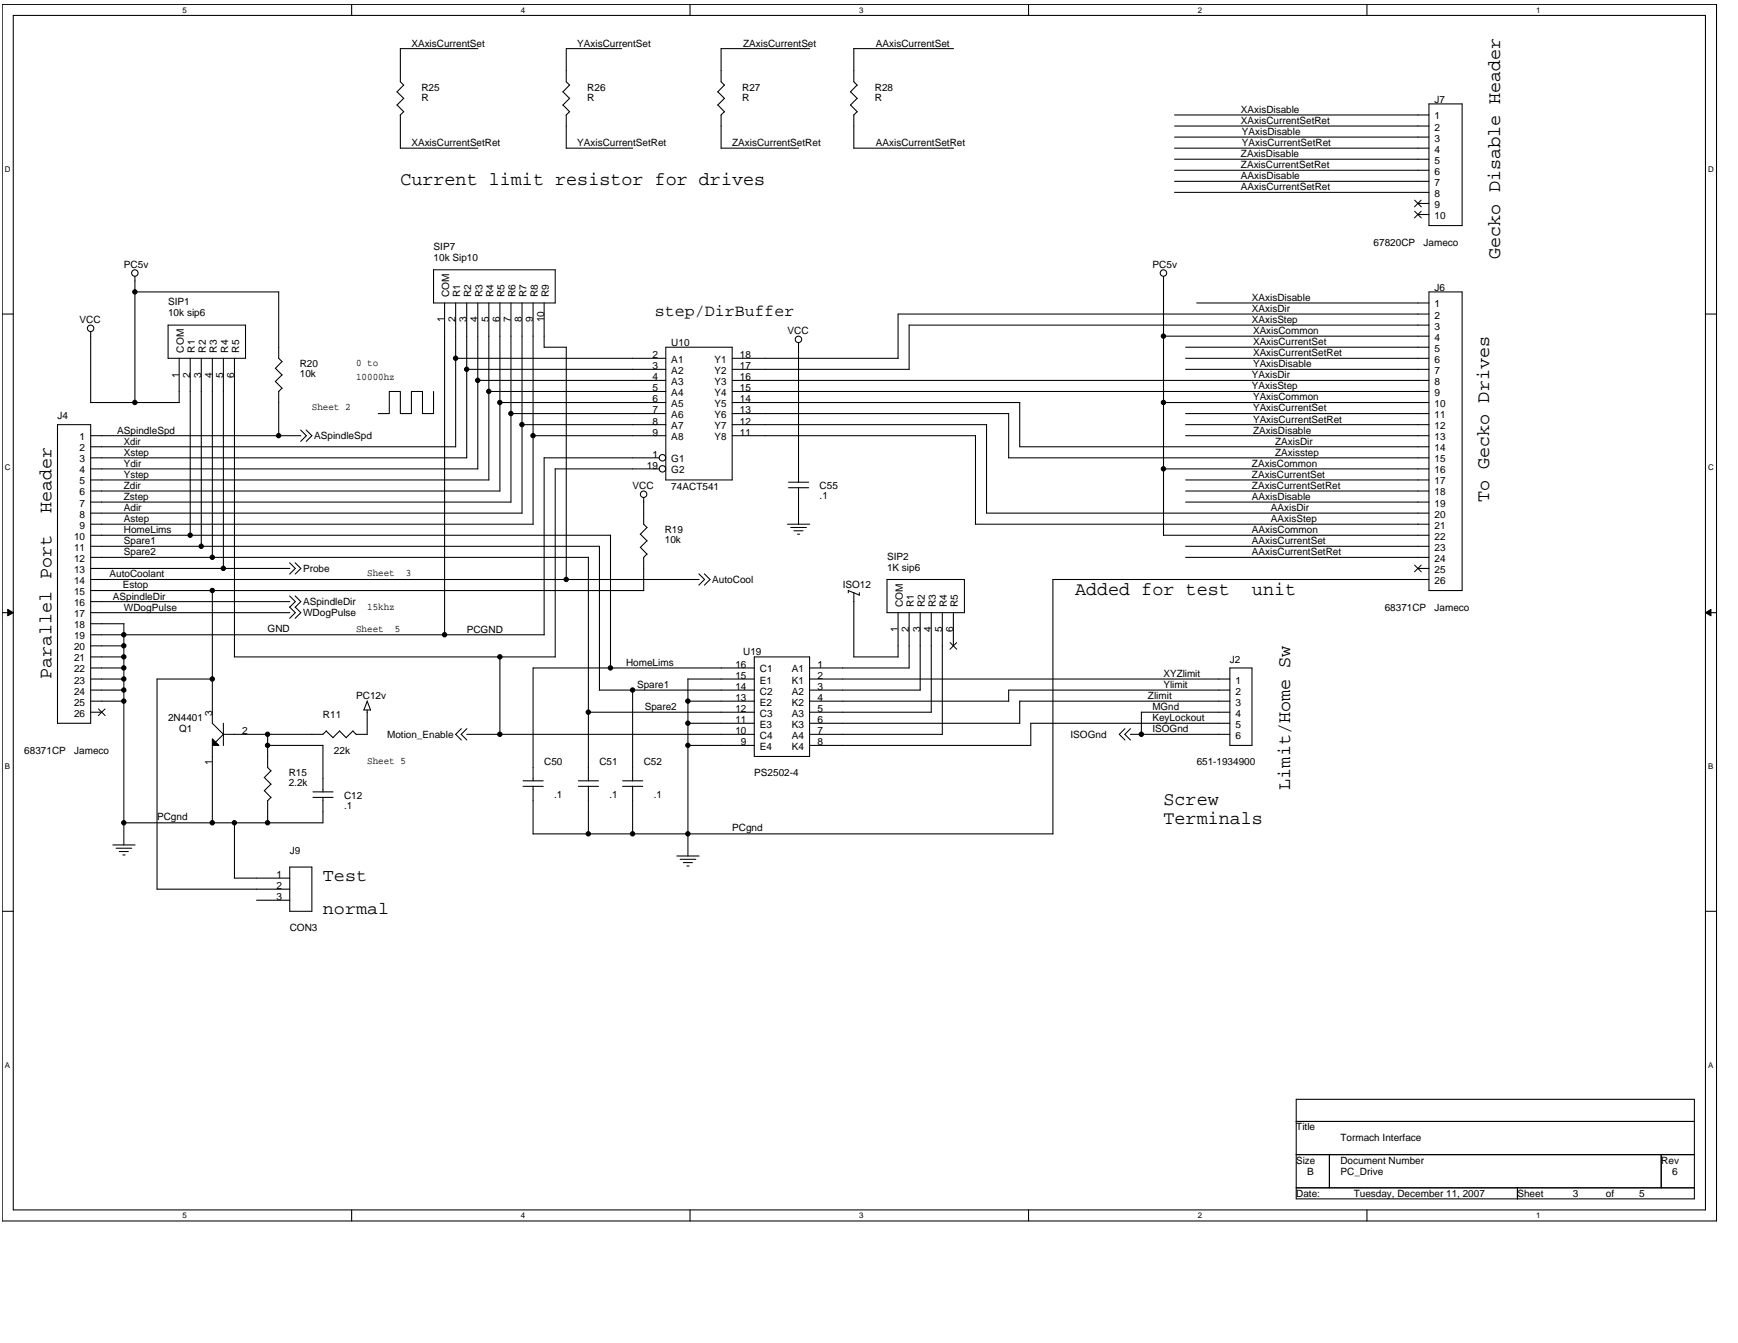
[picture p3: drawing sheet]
<svg xmlns="http://www.w3.org/2000/svg" width="279mm" height="216mm" viewBox="0 0 279 216" stroke-linecap="round" stroke-linejoin="round" font-family="sans-serif">
<path d="M.4 .7h275.5v195.6h-275.5zM2.1 2.5h272.1v192h-272.1z" fill="none" stroke="#000" stroke-width=".17"/>
<g fill="#fff">
<path d="M29.3 .9h.7v1.4h-.7z"/>
<path d="M29.3 194.7h.7v1.4h-.7z"/>
</g>
<path d="M56.5 .7v1.8M56.5 194.5v1.8" fill="none" stroke="#000" stroke-width=".17"/>
<g fill="#fff">
<path d="M83.7 .9h.7v1.4h-.7z"/>
<path d="M83.7 194.7h.7v1.4h-.7z"/>
</g>
<path d="M110.9 .7v1.8M110.9 194.5v1.8" fill="none" stroke="#000" stroke-width=".17"/>
<g fill="#fff">
<path d="M138.1 .9h.7v1.4h-.7z"/>
<path d="M138.1 194.7h.7v1.4h-.7z"/>
</g>
<path d="M165.3 .7v1.8M165.3 194.5v1.8" fill="none" stroke="#000" stroke-width=".17"/>
<g fill="#fff">
<path d="M192.5 .9h.7v1.4h-.7z"/>
<path d="M192.5 194.7h.7v1.4h-.7z"/>
</g>
<path d="M219.7 .7v1.8M219.7 194.5v1.8" fill="none" stroke="#000" stroke-width=".17"/>
<g fill="#fff">
<path d="M246.9 .9h.7v1.4h-.7z"/>
<path d="M246.9 194.7h.7v1.4h-.7z"/>
<path d="M.8 26.5h.9v1.4h-.9z"/>
<path d="M274.6 26.5h.9v1.4h-.9z"/>
<path d="M.8 74.5h.9v1.4h-.9z"/>
<path d="M274.6 74.5h.9v1.4h-.9z"/>
</g>
<path d="M.4 50.5h1.7M274.2 50.5h1.7" fill="none" stroke="#000" stroke-width=".17"/>
<g fill="#fff">
<path d="M.8 122.5h.8v1.4h-.8z"/>
<path d="M274.6 122.5h.9v1.4h-.9z"/>
</g>
<path d="M.4 98.5h1.7M274.2 98.5h1.7" fill="none" stroke="#000" stroke-width=".17"/>
<path d="M1.2 98l.9 .5-.9 .5zM274.2 98.5l.9-.5v1z" fill="#000"/>
<path d="M1.2 98l.9 .5-.9 .5zM274.2 98.5l.9-.5v1z" fill="none" stroke="#000" stroke-width=".16"/>
<g fill="#fff">
<path d="M.8 170.5h.8v1.4h-.8z"/>
<path d="M274.6 170.5h.9v1.4h-.9z"/>
</g>
<g fill="none" stroke="#000" stroke-width=".17">
<path d="M63.8 14.8l1.1 1-1.1 1.1 1.1 1.1-.5 .5v5.3h12.4M64.9 13.7l-1.1 1.1M76.8 7.8h-12.4v5.3l.5 .6M90.5 14.8l1.1 1M90.5 16.9l1.1 1.1M91.6 18l-.6 .5v5.3h10.7M91.6 13.7l-1.1 1.1M91.6 15.8l-1.1 1.1M99.9 7.8h-8.9v5.3l.6 .6M115.4 14.8l1.1 1-1.1 1.1 1.1 1.1-.6 .5v5.3h12.5M116.5 13.7l-1.1 1.1M130.2 7.8h-14.3v5.3l.6 .6"/>
<path d="M136.7 14.8l1.1 1M137.8 18l-.5 .5v5.3h16M137.8 13.7l-1.1 1.1M137.8 15.8l-1.1 1.1 1.1 1.1M153.3 7.8h-16v5.3l.5 .6M188.8 18.5h40.9M229.7 16.7h5.3v19.6h-5.3zM188.8 20.3h40.9M188.8 22h40.9M188.8 23.8h40.9M188.8 25.6h40.9M188.8 27.4h40.9"/>
<path d="M188.8 29.2h40.9M188.8 30.9h40.9M227.9 32.7h1.8M227.9 34.5h1.8M14.6 53.3v11.4M21.7 46.9h23.1M21.7 44.4v20.3M27 52.3h12.5v5.3h-12.5zM28.8 57.6v7.1M30.6 57.6v28.5M32.4 57.6v30.2M34.1 57.6v32"/>
<path d="M35.9 57.6v33.8M37.7 57.6v48M44.3 59.2l1.1 1.1-1.1 1M44.8 46.9v10.7l.6 .5M45.3 58.1l-1 1.1M69.7 43.4h19.6v5.3h-19.6zM71.5 48.7v53.4M73.2 57.6h33.8M73.3 48.7v23.1M75 59.4h32M75 48.7v24.9h-60.4M76.8 48.7v26.7h-62.2"/>
<path d="M78.6 48.7v28.5M80.4 48.7v30.3M82.1 48.7v32M83.9 48.7v33.8M85.7 48.7v35.6h-71.1M87.5 48.7v7.1h3.6M91 55.8v37.4M107 55.8h10.7v21.4h-10.7zM117.7 57.6h26.7M128.4 55.1v22.4M187 44.4v41.6h42.7M187 54h42.7"/>
<path d="M190.6 55.8h39.1M190.6 57.6h39.1M190.6 59.4h39.1M192.4 48.7h37.3M229.7 46.9h5.3v48h-5.3zM229.7 50.5h-85.3v7.1M229.7 52.3h-83.6v7.1h-28.4M9.2 68.3h5.4v48h-5.4zM14.6 64.7h14.2M14.6 70h33.8M14.6 71.8h58.7M14.6 77.2h64"/>
<path d="M14.6 78.9h65.8M44.3 61.3l1.1 1.1-.6 .6M44.8 62.9v7.2M48.3 69.1l.9 .9-.9 1M49.2 69.1l.9 .9-.9 1M69.7 62.9v3.6h-1.8v-3.6h-1.8v3.6h-1.7v-3.6h-1.8v3.6h-1.8M76.8 61.2h30.2M78.6 62.9h28.4M80.3 64.7h26.7M82.1 66.5h24.9M83.9 68.3h23.1M85.7 70h21.3"/>
<path d="M87.5 73.6h18.5M87.5 73.6v28.5M89.2 75.4h16.8M89.3 75.4v30.2h-51.6M103.5 80v4.3l.5 .5-1.1 1.1M117.7 70h39.1v14.3h72.9M117.7 61.2h112M117.7 62.9h112M117.7 64.7h46.2v7.1h65.8M117.7 66.5h44.5v7.1M117.7 68.3h40.9M126.8 78.4h3.2"/>
<path d="M126.8 77.5h3.2M128.4 78.4v5.9M158.6 68.2v14.3h71.1M162.2 73.6h67.5M187 64.7h42.7M187 75.4h42.7M190.6 66.5h39.1M190.6 68.3h39.1M190.6 70h39.1M190.6 77.2h39.1M190.6 78.9h39.1M14.6 94.9h88.9"/>
<path d="M14.6 80.7h67.5M14.6 82.5h69.3M14.6 86h83.5M14.6 87.8h81.8v23.2M14.6 89.6h80v35.9M14.6 91.4h32M14.6 93.2h97.8M14.6 96.7h32M14.6 98.5h32M34.1 94.9v21.4l1.8 1.8M46.6 97.6l.9 .9-.9 .9M46.6 95.8l.9 .9-.9 .9"/>
<path d="M46.6 90.5l.9 .9-.9 .9M47.4 97.6l1 .9-1 .9M47.4 95.8l1 .9-1 .9M47.4 90.5l1 .9-1 .9M98.1 86v21.4M102.9 85.9l1.1 1.1M102.9 88l1.1 1.1M103.5 89.6v5.4M104 86.9l-1.1 1.1M104 89.1l-.5 .5M112.3 92.2l1 1-1 .9M113.2 92.2l.9 1-.9 .9"/>
<path d="M126.6 84.3h3.6M127.1 84.8h2.5M127.6 85.3h1.5M128.2 85.9h.4M136.4 95.3v-.4l.9 .4M138.1 95.3v.4M138.2 95.7l-.9-.4v10.3h7.1v-7.1M142.6 93.2h12.4v5.3h-12.4zM146.1 98.5v8.9h-16M147.9 98.5v12.5M149.7 98.5v16h-19.6M151.5 98.5v19.6"/>
<path d="M153.3 98.5v5.3M169.2 93.2h60.5M169.3 93.2v40.9h-83.6v-7.7M190.6 80.7h39.1M190.6 87.8h39.1M190.6 89.6h39.1M227.9 91.4h1.8M14.6 100.3h5.3M14.6 102h72.9M14.6 103.8h5.3M14.6 105.6h5.3M14.6 107.4h5.3"/>
<path d="M14.6 109.2h5.3M14.6 110.9h5.3M14.6 112.7h5.3M14.6 114.5h1.8M19.9 100.3v35.6M34.1 118.8l1.1 1h-1.1zM34.1 119.8v12.5M34.2 109.2l-9-.1v33.8h21.4M35.9 116.3v3.5M43 119.8h8.9M43 118.1v5.3l.6 .5M51.9 119.8v7.5"/>
<path d="M54.6 117.5l1.1 1.1M54.6 117.5l-1.1 1.1-1-1.1-.6 .6h-16l-1.3 1.2M56.7 117.5l.6 .6M56.7 117.5l-1.1 1.1M57.2 118.1h1.8M59 112.7l.6 1.4h-1.1M59 114.1v4M59 112.7l-.5 1.4M74.2 117.1l-.9 1 .9 .9M75 118.1h46.3M75 117.1l-.9 1 .9 .9M80.4 105.6v12.5"/>
<path d="M85.7 107.4v18.1M85.7 107.4h35.6M94.6 114.5h26.7M96.4 110.9h24.9M101.7 110.9v14.6M110.6 116.3h10.7M110.6 109.2h10.7M110.6 112.7h10.7M110.6 119.8h10.7M110.6 109.1v28.5M121.3 105.6h8.8v16h-8.8zM130.1 118.1h21.4"/>
<path d="M130.1 109.2h67.6M130.1 110.9h17.8M163.9 112.7v3.6h-33.8M163.9 112.7h33.8M180.8 117.1l-.9 1 .9 .9M181.7 118.1h16M181.7 117.1l-.9 1 .9 .9M183.5 114.5h14.2M183.5 114.5v3.6M197.7 116.3h-32v3.5h-35.6M197.7 107.4h3.6v12.4h-3.6zM197.7 110.9h-35.5v1.8h-32.1"/>
<path d="M18.1 135.8h3.6M18.7 136.4h2.5M19.2 136.9h1.4M19.7 137.4h.4M19.9 132.3h32M37.7 132.3v8.9M42.5 125l1.1 1.1M43 128.7v3.6M43.6 123.9l-1.1 1.1M43.6 126.1l-1.1 1 1.1 1.1-.6 .5M46.6 139.4h3.5v7.1h-3.5zM50.3 128.2h3.2"/>
<path d="M50.3 127.3h3.2M51.9 128.2v4.1M84.1 126.4h3.2M84.1 125.5h3.2M93 126.4h3.2M93 125.5h3.2M94.6 126.4v7.7M100.1 126.4h3.2M100.1 125.5h3.2M101.7 126.4v7.7M108.8 137.6h3.6M109.3 138.1h2.6"/>
<path d="M109.8 138.7h1.5M110.4 139.2h.4M.4 146.5h1.7M37.7 141.2h8.9M41.2 144.7h5.4M274.2 146.5h1.7M208.4 176.7h64v16h-64zM208.4 180.3h64M208.4 185.6h64M208.4 190.9h64M213.7 185.6v5.3M243.9 190.9v1.8"/>
<path d="M267.1 185.6v5.3"/>
<circle cx="14.6" cy="52.8" r=".52"/>
<circle cx="21.7" cy="43.9" r=".52"/>
<circle cx="21.7" cy="46.9" r=".35"/>
<circle cx="73.2" cy="57.6" r=".35"/>
<circle cx="75" cy="59.4" r=".35"/>
<circle cx="128.4" cy="54.6" r=".52"/>
<circle cx="187" cy="43.9" r=".52"/>
<circle cx="187" cy="54" r=".35"/>
<circle cx="21.7" cy="64.7" r=".35"/>
<circle cx="44.8" cy="70" r=".35"/>
<circle cx="76.8" cy="61.1" r=".35"/>
<circle cx="78.6" cy="62.9" r=".35"/>
<circle cx="80.4" cy="64.7" r=".35"/>
<circle cx="82.1" cy="66.5" r=".35"/>
<circle cx="83.9" cy="68.3" r=".35"/>
<circle cx="85.7" cy="70" r=".35"/>
<circle cx="103.5" cy="79.5" r=".52"/>
<circle cx="106.5" cy="73.6" r=".52"/>
<circle cx="106.5" cy="75.4" r=".52"/>
<circle cx="187" cy="64.7" r=".35"/>
<circle cx="187" cy="75.4" r=".35"/>
<circle cx="30.6" cy="86" r=".35"/>
<circle cx="32.3" cy="87.8" r=".35"/>
<circle cx="34.1" cy="89.6" r=".35"/>
<circle cx="34.1" cy="94.9" r=".35"/>
<circle cx="35.9" cy="91.4" r=".35"/>
<circle cx="91" cy="93.1" r=".35"/>
<circle cx="19.9" cy="107.4" r=".35"/>
<circle cx="19.9" cy="109.1" r=".35"/>
<circle cx="19.9" cy="102" r=".35"/>
<circle cx="19.9" cy="110.9" r=".35"/>
<circle cx="19.9" cy="103.8" r=".35"/>
<circle cx="19.9" cy="112.7" r=".35"/>
<circle cx="19.9" cy="105.6" r=".35"/>
<circle cx="34.1" cy="109.1" r=".35"/>
<circle cx="43" cy="118" r=".35"/>
<circle cx="43" cy="119.8" r=".35"/>
<circle cx="71.5" cy="102" r=".35"/>
<circle cx="80.4" cy="118" r=".35"/>
<circle cx="80.4" cy="105.6" r=".35"/>
<circle cx="94.6" cy="114.5" r=".35"/>
<circle cx="98.1" cy="107.4" r=".35"/>
<circle cx="101.7" cy="110.9" r=".35"/>
<circle cx="110.6" cy="112.7" r=".35"/>
<circle cx="110.6" cy="116.3" r=".35"/>
<circle cx="110.6" cy="119.8" r=".35"/>
<circle cx="183.5" cy="118" r=".35"/>
<circle cx="19.9" cy="132.3" r=".35"/>
<circle cx="34.1" cy="132.3" r=".35"/>
<circle cx="37.7" cy="132.3" r=".35"/>
<circle cx="43" cy="132.3" r=".35"/>
<circle cx="94.6" cy="134" r=".35"/>
<circle cx="101.7" cy="134" r=".35"/>
<circle cx="110.6" cy="134" r=".35"/>
</g>
<path d="M227.4 32.2l1.1 1.1M227.4 34l1.1 1M228.5 32.2l-1.1 1.1M228.5 34l-1.1 1M227.4 90.9l1.1 1M228.5 90.9l-1.1 1M15.8 114l1.1 1M16.9 114l-1.1 1M152.7 103.3l1.1 1.1M153.8 103.3l-1.1 1.1" fill="none" stroke="#000" stroke-width=".16"/>
<g fill="#000">
<path d="M34.1 118.8l1.1 1h-1.1z" fill-rule="evenodd"/>
<circle cx="21.7" cy="46.9" r=".35"/>
<circle cx="73.2" cy="57.6" r=".35"/>
<circle cx="75" cy="59.4" r=".35"/>
<circle cx="187" cy="54" r=".35"/>
<circle cx="21.7" cy="64.7" r=".35"/>
<circle cx="44.8" cy="70" r=".35"/>
<circle cx="76.8" cy="61.1" r=".35"/>
<circle cx="78.6" cy="62.9" r=".35"/>
<circle cx="80.4" cy="64.7" r=".35"/>
<circle cx="82.1" cy="66.5" r=".35"/>
<circle cx="83.9" cy="68.3" r=".35"/>
<circle cx="85.7" cy="70" r=".35"/>
<circle cx="187" cy="64.7" r=".35"/>
<circle cx="187" cy="75.4" r=".35"/>
<circle cx="30.6" cy="86" r=".35"/>
<circle cx="32.3" cy="87.8" r=".35"/>
<circle cx="34.1" cy="89.6" r=".35"/>
<circle cx="34.1" cy="94.9" r=".35"/>
<circle cx="35.9" cy="91.4" r=".35"/>
<circle cx="91" cy="93.1" r=".35"/>
<circle cx="19.9" cy="107.4" r=".35"/>
<circle cx="19.9" cy="109.1" r=".35"/>
<circle cx="19.9" cy="102" r=".35"/>
<circle cx="19.9" cy="110.9" r=".35"/>
<circle cx="19.9" cy="103.8" r=".35"/>
<circle cx="19.9" cy="112.7" r=".35"/>
<circle cx="19.9" cy="105.6" r=".35"/>
<circle cx="34.1" cy="109.1" r=".35"/>
<circle cx="43" cy="118" r=".35"/>
<circle cx="43" cy="119.8" r=".35"/>
<circle cx="71.5" cy="102" r=".35"/>
<circle cx="80.4" cy="118" r=".35"/>
<circle cx="80.4" cy="105.6" r=".35"/>
<circle cx="94.6" cy="114.5" r=".35"/>
<circle cx="98.1" cy="107.4" r=".35"/>
<circle cx="101.7" cy="110.9" r=".35"/>
<circle cx="110.6" cy="112.7" r=".35"/>
<circle cx="110.6" cy="116.3" r=".35"/>
<circle cx="110.6" cy="119.8" r=".35"/>
<circle cx="183.5" cy="118" r=".35"/>
<circle cx="19.9" cy="132.3" r=".35"/>
<circle cx="34.1" cy="132.3" r=".35"/>
<circle cx="37.7" cy="132.3" r=".35"/>
<circle cx="43" cy="132.3" r=".35"/>
<circle cx="94.6" cy="134" r=".35"/>
<circle cx="101.7" cy="134" r=".35"/>
<circle cx="110.6" cy="134" r=".35"/>
</g>
<g font-size="3">
<text x="64.4" y="29.8">Current limit resistor for drives</text>
<text x="241.2" y="41.6" transform="rotate(-90 241.2 41.6)">Gecko Disable Header</text>
<text x="8.3" y="82.5" transform="rotate(-90 8.3 82.5)">Header</text>
<text x="239.4" y="80.7" transform="rotate(-90 239.4 80.7)">To Gecko Drives</text>
<text x="172.8" y="95.6">Added for test</text>
<text x="201.3" y="95.6">unit</text>
<text x="8.3" y="109.2" transform="rotate(-90 8.3 109.2)">Parallel Port</text>
<text x="187" y="129.4">Screw</text>
<text x="207.4" y="126.9" transform="rotate(-90 207.4 126.9)">Limit/Home Sw</text>
<text x="187" y="132.5">Terminals</text>
</g>
<g font-size="2.8">
<text x="51.9" y="141.7">Test</text>
<text x="51.9" y="147">normal</text>
</g>
<text font-size="2.7" x="105.3" y="50.8">step/DirBuffer</text>
<g font-size="1.6">
<text x="66.1" y="7.5">XAxisCurrentSet</text>
<text x="92.8" y="7.5">YAxisCurrentSet</text>
<text x="119.5" y="7.5">ZAxisCurrentSet</text>
<text x="140.8" y="7.5">AAxisCurrentSet</text>
<text x="67.7" y="14.6">R25</text>
<text x="67.7" y="16.2">R</text>
<text x="94.4" y="14.6">R26</text>
<text x="94.4" y="16.2">R</text>
<text x="119.3" y="14.6">R27</text>
<text x="119.3" y="16.2">R</text>
<text x="140.6" y="14.6">R28</text>
<text x="140.6" y="16.2">R</text>
<text x="230.6" y="16.5">J7</text>
<text x="66.1" y="23.5">XAxisCurrentSetRet</text>
<text x="92.8" y="23.5">YAxisCurrentSetRet</text>
<text x="117.7" y="23.5">ZAxisCurrentSetRet</text>
<text x="140.8" y="23.5">AAxisCurrentSetRet</text>
<text x="199.5" y="19.9">XAxisCurrentSetRet</text>
<text x="199.5" y="18.1">XAxisDisable</text>
<text x="199.7" y="23.5">YAxisCurrentSetRet</text>
<text x="199.7" y="21.7">YAxisDisable</text>
<text x="230.6" y="19.2">1</text>
<text x="230.6" y="21">2</text>
<text x="230.6" y="22.8">3</text>
<text x="199.5" y="28.8">AAxisDisable</text>
<text x="199.5" y="27">ZAxisCurrentSetRet</text>
<text x="199.5" y="25.3">ZAxisDisable</text>
<text x="230.6" y="24.5">4</text>
<text x="230.6" y="26.3">5</text>
<text x="230.6" y="28.1">6</text>
<text x="230.6" y="29.9">7</text>
<text x="199.5" y="30.6">AAxisCurrentSetRet</text>
<text x="230.6" y="31.6">8</text>
<text x="230.6" y="33.4">9</text>
<text x="230.6" y="35.2">10</text>
<text x="69.7" y="40.2">SIP7</text>
<text x="69.7" y="42">10k Sip10</text>
<text x="220.8" y="39.5">67820CP</text>
<text x="228.8" y="39.5">Jameco</text>
<text x="19.9" y="43">PC5v</text>
<text x="72.2" y="47.8" transform="rotate(-90 72.2 47.8)">COM</text>
<text x="74" y="47.8" transform="rotate(-90 74 47.8)">R1</text>
<text x="75.8" y="47.8" transform="rotate(-90 75.8 47.8)">R2</text>
<text x="77.5" y="47.8" transform="rotate(-90 77.5 47.8)">R3</text>
<text x="79.3" y="47.8" transform="rotate(-90 79.3 47.8)">R4</text>
<text x="81.1" y="47.8" transform="rotate(-90 81.1 47.8)">R5</text>
<text x="82.9" y="47.8" transform="rotate(-90 82.9 47.8)">R6</text>
<text x="84.7" y="47.8" transform="rotate(-90 84.7 47.8)">R7</text>
<text x="86.4" y="47.8" transform="rotate(-90 86.4 47.8)">R8</text>
<text x="88.2" y="47.8" transform="rotate(-90 88.2 47.8)">R9</text>
<text x="185.3" y="43">PC5v</text>
<text x="230.6" y="46.8">J6</text>
<text x="12.8" y="51.9">VCC</text>
<text x="27" y="49.1">SIP1</text>
<text x="27" y="50.9">10k sip6</text>
<text x="71.5" y="51.8" transform="rotate(-90 71.5 51.8)">1</text>
<text x="73.2" y="51.8" transform="rotate(-90 73.2 51.8)">2</text>
<text x="75" y="51.8" transform="rotate(-90 75 51.8)">3</text>
<text x="76.8" y="51.8" transform="rotate(-90 76.8 51.8)">4</text>
<text x="78.6" y="51.8" transform="rotate(-90 78.6 51.8)">5</text>
<text x="80.3" y="51.8" transform="rotate(-90 80.3 51.8)">6</text>
<text x="82.1" y="51.8" transform="rotate(-90 82.1 51.8)">7</text>
<text x="83.9" y="51.8" transform="rotate(-90 83.9 51.8)">8</text>
<text x="85.7" y="51.8" transform="rotate(-90 85.7 51.8)">9</text>
<text x="87.5" y="51.8" transform="rotate(-90 87.5 51.8)">10</text>
<text x="126.6" y="53.7">VCC</text>
<text x="201.3" y="50.1">XAxisDir</text>
<text x="201.3" y="48.4">XAxisDisable</text>
<text x="201.3" y="51.9">XAxisStep</text>
<text x="201.4" y="53.7">XAxisCommon</text>
<text x="230.6" y="49.4">1</text>
<text x="230.6" y="51.2">2</text>
<text x="230.6" y="53">3</text>
<text x="29.5" y="56.7" transform="rotate(-90 29.5 56.7)">COM</text>
<text x="31.3" y="56.7" transform="rotate(-90 31.3 56.7)">R1</text>
<text x="33.1" y="56.7" transform="rotate(-90 33.1 56.7)">R2</text>
<text x="34.9" y="56.7" transform="rotate(-90 34.9 56.7)">R3</text>
<text x="36.7" y="56.7" transform="rotate(-90 36.7 56.7)">R4</text>
<text x="38.4" y="56.7" transform="rotate(-90 38.4 56.7)">R5</text>
<text x="48.2" y="59">R20</text>
<text x="57.2" y="58.9">0 to</text>
<text x="104.9" y="57.6">2</text>
<text x="104.9" y="59.4">3</text>
<text x="107.9" y="55.7">U10</text>
<text x="107.9" y="58.3">A1</text>
<text x="114.9" y="58.3">Y1</text>
<text x="118.9" y="57.6">18</text>
<text x="118.9" y="59.4">17</text>
<text x="201.4" y="59">YAxisDisable</text>
<text x="201.4" y="57.3">XAxisCurrentSetRet</text>
<text x="201.4" y="55.5">XAxisCurrentSet</text>
<text x="230.6" y="54.8">4</text>
<text x="230.6" y="56.5">5</text>
<text x="230.6" y="58.3">6</text>
<text x="28.8" y="60.7" transform="rotate(-90 28.8 60.7)">1</text>
<text x="30.6" y="60.7" transform="rotate(-90 30.6 60.7)">2</text>
<text x="32.3" y="60.7" transform="rotate(-90 32.3 60.7)">3</text>
<text x="34.1" y="60.7" transform="rotate(-90 34.1 60.7)">4</text>
<text x="35.9" y="60.7" transform="rotate(-90 35.9 60.7)">5</text>
<text x="37.7" y="60.7" transform="rotate(-90 37.7 60.7)">6</text>
<text x="48.2" y="60.6">10k</text>
<text x="50.1" y="66">Sheet 2</text>
<text x="57.2" y="61.1">10000hz</text>
<text x="104.9" y="61.1">4</text>
<text x="104.9" y="62.9">5</text>
<text x="104.9" y="64.7">6</text>
<text x="107.9" y="60.1">A2</text>
<text x="107.9" y="61.9">A3</text>
<text x="107.9" y="63.7">A4</text>
<text x="107.9" y="65.4">A5</text>
<text x="114.9" y="60.1">Y2</text>
<text x="114.9" y="61.9">Y3</text>
<text x="114.9" y="63.7">Y4</text>
<text x="114.9" y="65.4">Y5</text>
<text x="118.9" y="61.1">16</text>
<text x="118.9" y="62.9">15</text>
<text x="118.9" y="64.7">14</text>
<text x="201.3" y="62.6">YAxisStep</text>
<text x="201.3" y="60.8">YAxisDir</text>
<text x="201.4" y="64.4">YAxisCommon</text>
<text x="230.6" y="60.1">7</text>
<text x="230.6" y="61.9">8</text>
<text x="230.6" y="63.7">9</text>
<text x="230.6" y="65.4">10</text>
<text x="9.2" y="67.4">J4</text>
<text x="12.8" y="70.8">1</text>
<text x="18.9" y="69.7">ASpindleSpd</text>
<text x="19.9" y="71.5">Xdir</text>
<text x="50.5" y="70.6">ASpindleSpd</text>
<text x="104.9" y="66.5">7</text>
<text x="104.9" y="68.2">8</text>
<text x="104.9" y="70">9</text>
<text x="107.9" y="67.2">A6</text>
<text x="107.9" y="69">A7</text>
<text x="107.9" y="70.8">A8</text>
<text x="114.9" y="67.2">Y6</text>
<text x="114.9" y="69">Y7</text>
<text x="114.9" y="70.8">Y8</text>
<text x="118.9" y="66.5">13</text>
<text x="118.9" y="68.2">12</text>
<text x="118.9" y="70">11</text>
<text x="201.4" y="66.1">YAxisCurrentSet</text>
<text x="201.4" y="69.7">ZAxisDisable</text>
<text x="201.4" y="67.9">YAxisCurrentSetRet</text>
<text x="205" y="71.5">ZAxisDir</text>
<text x="230.6" y="67.2">11</text>
<text x="230.6" y="69">12</text>
<text x="230.6" y="70.8">13</text>
<text x="12.8" y="72.5">2</text>
<text x="12.8" y="74.3">3</text>
<text x="12.8" y="76.1">4</text>
<text x="12.8" y="77.9">5</text>
<text x="19.9" y="73.3">Xstep</text>
<text x="19.9" y="75">Ydir</text>
<text x="19.9" y="76.8">Ystep</text>
<text x="104" y="75.4">19</text>
<text x="104.9" y="73.6">1</text>
<text x="107.9" y="74.3">G1</text>
<text x="107.9" y="76.1">G2</text>
<text x="201.3" y="76.8">ZAxisCurrentSet</text>
<text x="201.3" y="75">ZAxisCommon</text>
<text x="205" y="73.3">ZAxisstep</text>
<text x="230.6" y="72.5">14</text>
<text x="230.6" y="74.3">15</text>
<text x="230.6" y="76.1">16</text>
<text x="230.6" y="77.9">17</text>
<text x="12.8" y="79.7">6</text>
<text x="12.8" y="81.4">7</text>
<text x="12.8" y="83.2">8</text>
<text x="19.9" y="78.6">Zdir</text>
<text x="19.9" y="80.4">Zstep</text>
<text x="19.9" y="82.2">Adir</text>
<text x="19.9" y="83.9">Astep</text>
<text x="101.7" y="78.6">VCC</text>
<text x="107.9" y="78.8">74ACT541</text>
<text x="131.8" y="78.6">C55</text>
<text x="131.8" y="80.2">.1</text>
<text x="201.3" y="80.4">AAxisDisable</text>
<text x="201.3" y="78.6">ZAxisCurrentSetRet</text>
<text x="204.3" y="83.9">AAxisStep</text>
<text x="204.3" y="82.2">AAxisDir</text>
<text x="230.6" y="79.7">18</text>
<text x="230.6" y="81.4">19</text>
<text x="230.6" y="83.2">20</text>
<text x="11.9" y="86.8">10</text>
<text x="11.9" y="88.5">11</text>
<text x="12.8" y="85">9</text>
<text x="19.9" y="85.7">HomeLims</text>
<text x="19.9" y="89.3">Spare2</text>
<text x="19.9" y="87.5">Spare1</text>
<text x="106.9" y="85.7">R19</text>
<text x="106.9" y="87.3">10k</text>
<text x="142.6" y="90">SIP2</text>
<text x="201.3" y="89.3">AAxisCurrentSetRet</text>
<text x="201.3" y="87.5">AAxisCurrentSet</text>
<text x="201.3" y="85.7">AAxisCommon</text>
<text x="230.6" y="85">21</text>
<text x="230.6" y="86.8">22</text>
<text x="230.6" y="88.5">23</text>
<text x="11.9" y="90.3">12</text>
<text x="11.9" y="92.1">13</text>
<text x="11.9" y="93.9">14</text>
<text x="11.9" y="95.7">15</text>
<text x="17.6" y="92.8">AutoCoolant</text>
<text x="19.7" y="94.6">Estop</text>
<text x="48.7" y="91.9">Probe</text>
<text x="59" y="92.7">Sheet</text>
<text x="65.2" y="92.7">3</text>
<text x="114.5" y="93.7">AutoCool</text>
<text x="135.5" y="94.6">ISO12</text>
<text x="142.6" y="91.8">1K sip6</text>
<text x="230.6" y="90.3">24</text>
<text x="230.6" y="92.1">25</text>
<text x="230.6" y="93.9">26</text>
<text x="11.9" y="97.4">16</text>
<text x="11.9" y="99.2">17</text>
<text x="11.9" y="101">18</text>
<text x="18.1" y="96.4">ASpindleDir</text>
<text x="19.9" y="98.2">WDogPulse</text>
<text x="43" y="101.5">GND</text>
<text x="48.7" y="99">WDogPulse</text>
<text x="48.7" y="97.3">ASpindleDir</text>
<text x="57.2" y="101.5">Sheet</text>
<text x="59" y="98">15khz</text>
<text x="63.5" y="101.5">5</text>
<text x="75" y="101.7">PCGND</text>
<text x="144.3" y="101.6" transform="rotate(-90 144.3 101.6)">1</text>
<text x="145.1" y="97.6" transform="rotate(-90 145.1 97.6)">COM</text>
<text x="146.1" y="101.6" transform="rotate(-90 146.1 101.6)">2</text>
<text x="146.9" y="97.6" transform="rotate(-90 146.9 97.6)">R1</text>
<text x="147.9" y="101.6" transform="rotate(-90 147.9 101.6)">3</text>
<text x="148.7" y="97.6" transform="rotate(-90 148.7 97.6)">R2</text>
<text x="149.7" y="101.6" transform="rotate(-90 149.7 101.6)">4</text>
<text x="150.4" y="97.6" transform="rotate(-90 150.4 97.6)">R3</text>
<text x="151.5" y="101.6" transform="rotate(-90 151.5 101.6)">5</text>
<text x="152.2" y="97.6" transform="rotate(-90 152.2 97.6)">R4</text>
<text x="153.2" y="101.6" transform="rotate(-90 153.2 101.6)">6</text>
<text x="154" y="97.6" transform="rotate(-90 154 97.6)">R5</text>
<text x="222.6" y="98.2">68371CP</text>
<text x="230.6" y="98.2">Jameco</text>
<text x="11.9" y="102.8">19</text>
<text x="11.9" y="104.5">20</text>
<text x="11.9" y="106.3">21</text>
<text x="100.6" y="107">HomeLims</text>
<text x="118.2" y="107.4">16</text>
<text x="119.5" y="105.3">U19</text>
<text x="131.4" y="107.4">1</text>
<text x="197.7" y="106.5">J2</text>
<text x="11.9" y="108.1">22</text>
<text x="11.9" y="109.9">23</text>
<text x="11.9" y="111.7">24</text>
<text x="11.9" y="113.4">25</text>
<text x="57.2" y="112.4">PC12v</text>
<text x="102.4" y="110.6">Spare1</text>
<text x="118.2" y="112.7">13</text>
<text x="118.2" y="110.9">14</text>
<text x="118.2" y="109.1">15</text>
<text x="122.1" y="113.4">E2</text>
<text x="122.1" y="111.7">C2</text>
<text x="122.1" y="109.9">E1</text>
<text x="122.1" y="108.1">C1</text>
<text x="127.3" y="108.1">A1</text>
<text x="127.3" y="109.9">K1</text>
<text x="127.3" y="111.7">A2</text>
<text x="127.3" y="113.4">K2</text>
<text x="131.4" y="109.1">2</text>
<text x="131.4" y="110.9">3</text>
<text x="131.4" y="112.7">4</text>
<text x="184.5" y="112.4">Zlimit</text>
<text x="187" y="110.6">Ylimit</text>
<text x="187" y="108.8">XYZlimit</text>
<text x="198.6" y="109.9">1</text>
<text x="198.6" y="111.7">2</text>
<text x="198.6" y="113.4">3</text>
<text x="11.9" y="115.2">26</text>
<text x="27" y="115.9">2N4401</text>
<text x="28.8" y="117.7">Q1</text>
<text x="34.1" y="115" transform="rotate(-90 34.1 115)">3</text>
<text x="38.9" y="118">2</text>
<text x="51.9" y="115.4">R11</text>
<text x="62.2" y="118.6">Motion_Enable</text>
<text x="103.6" y="114.2">Spare2</text>
<text x="118.2" y="118">10</text>
<text x="118.2" y="116.3">11</text>
<text x="118.2" y="114.5">12</text>
<text x="119.1" y="119.8">9</text>
<text x="122.1" y="118.8">C4</text>
<text x="122.1" y="117">E3</text>
<text x="122.1" y="115.2">C3</text>
<text x="127.3" y="115.2">A3</text>
<text x="127.3" y="117">K3</text>
<text x="127.3" y="118.8">A4</text>
<text x="131.4" y="114.5">5</text>
<text x="131.4" y="116.3">6</text>
<text x="131.4" y="118">7</text>
<text x="131.4" y="119.8">8</text>
<text x="172.1" y="118.6">ISOGnd</text>
<text x="185.3" y="115.9">KeyLockout</text>
<text x="185.3" y="117.7">ISOGnd</text>
<text x="185.3" y="114.2">MGnd</text>
<text x="198.6" y="115.2">4</text>
<text x="198.6" y="117">5</text>
<text x="198.6" y="118.8">6</text>
<text x="3.9" y="121.3">68371CP</text>
<text x="11.9" y="121.3">Jameco</text>
<text x="34.1" y="122.9" transform="rotate(-90 34.1 122.9)">1</text>
<text x="46.4" y="124.8">R15</text>
<text x="53.7" y="121.3">22k</text>
<text x="59" y="122.9">Sheet 5</text>
<text x="87.5" y="123">C50</text>
<text x="96.4" y="123">C51</text>
<text x="103.5" y="123">C52</text>
<text x="121.3" y="124.8">PS2502-4</text>
<text x="122.1" y="120.5">E4</text>
<text x="127.3" y="120.5">K4</text>
<text x="192.4" y="123">651-1934900</text>
<text x="25.2" y="131.8">PCgnd</text>
<text x="46.4" y="126.4">2.2k</text>
<text x="55.3" y="128.4">C12</text>
<text x="55.3" y="130">.1</text>
<text x="89.1" y="128.2">.1</text>
<text x="98" y="128.2">.1</text>
<text x="105.1" y="128.2">.1</text>
<text x="46.6" y="137.3">J9</text>
<text x="117.7" y="133.5">PCgnd</text>
<text x="44.4" y="141.1">1</text>
<text x="44.4" y="142.9">2</text>
<text x="44.4" y="144.7">3</text>
<text x="46.6" y="149.7">CON3</text>
<text x="208.4" y="181.7">Title</text>
<text x="215.5" y="183.5">Tormach Interface</text>
<text x="208.4" y="187.1">Size</text>
<text x="210.2" y="188.8">B</text>
<text x="215.5" y="187.1">Document Number</text>
<text x="215.5" y="188.8">PC_Drive</text>
<text x="267.1" y="187.1">Rev</text>
<text x="268.8" y="188.8">6</text>
<text x="208.4" y="192.4">Date:</text>
<text x="217.6" y="192.4">Tuesday, December 11, 2007</text>
<text x="243.9" y="192.4">Sheet</text>
<text x="252.8" y="192.4">3</text>
<text x="258.2" y="192.4">of</text>
<text x="263.5" y="192.4">5</text>
</g>
<g font-size="1.3">
<text x="29.3" y="2">5</text>
<text x="83.7" y="2">4</text>
<text x="138.1" y="2">3</text>
<text x="192.5" y="2">2</text>
<text x="246.9" y="2">1</text>
<text x=".8" y="27.6">D</text>
<text x="274.6" y="27.6">D</text>
<text x=".8" y="75.6">C</text>
<text x="274.6" y="75.6">C</text>
<text x=".8" y="123.6">B</text>
<text x="274.6" y="123.6">B</text>
<text x=".8" y="171.6">A</text>
<text x="274.6" y="171.6">A</text>
<text x="29.3" y="195.8">5</text>
<text x="83.7" y="195.8">4</text>
<text x="138.1" y="195.8">3</text>
<text x="192.5" y="195.8">2</text>
<text x="246.9" y="195.8">1</text>
</g>
</svg>
